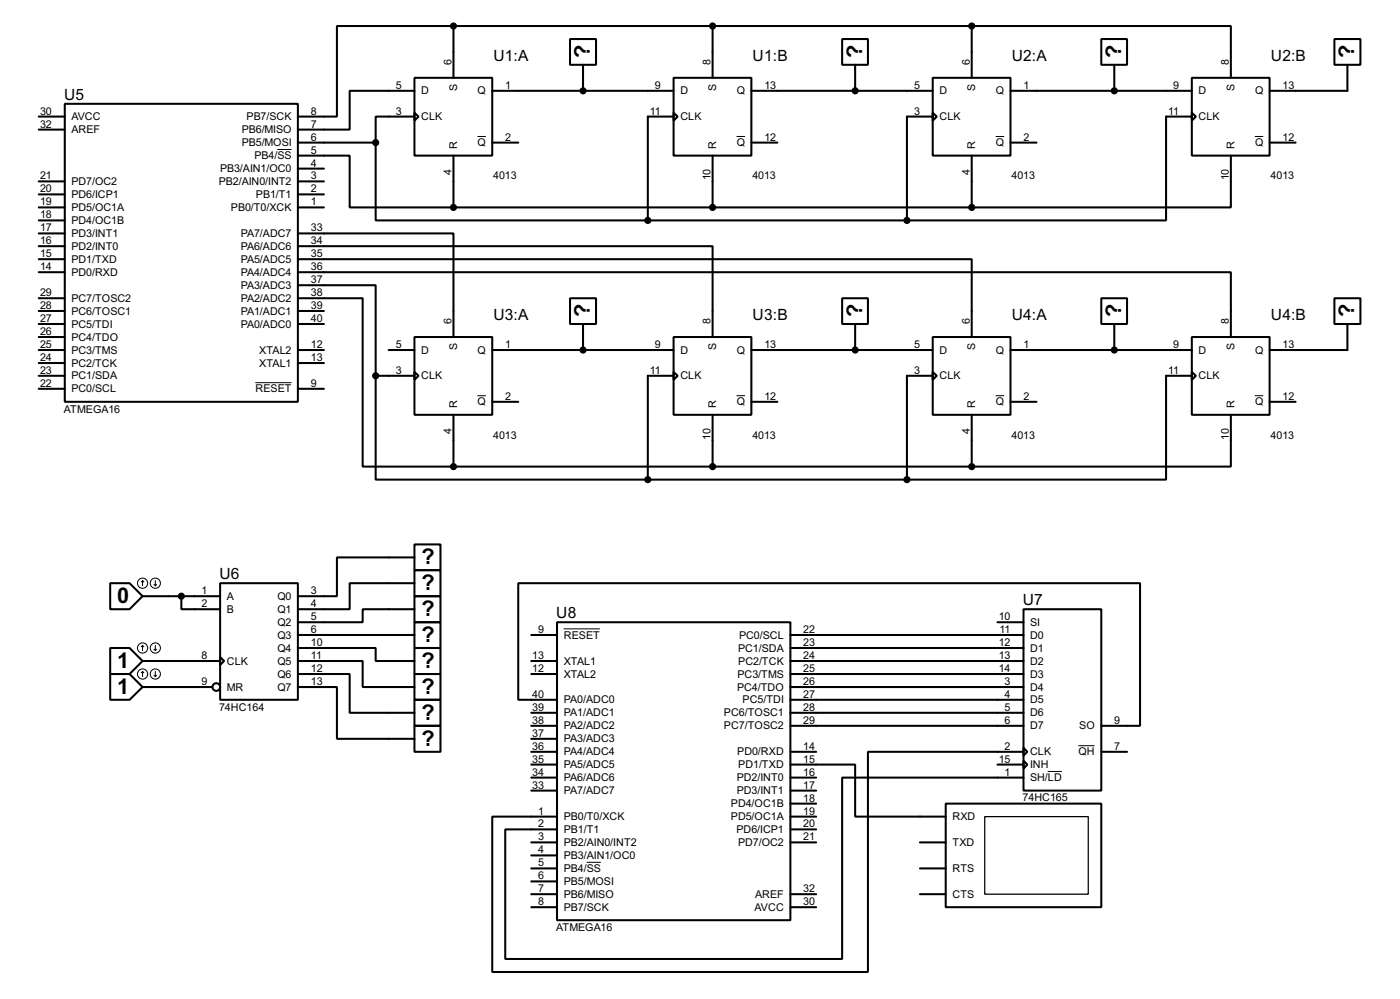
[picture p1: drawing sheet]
<svg xmlns="http://www.w3.org/2000/svg" width="274mm" height="196mm" viewBox="0 0 274 196" stroke-linecap="round" stroke-linejoin="round" font-family="sans-serif">
<g fill="#000">
<circle cx="114.3" cy="17.8" r=".2"/>
<circle cx="167.7" cy="17.8" r=".2"/>
<circle cx="218.5" cy="17.8" r=".2"/>
<circle cx="114.3" cy="68.6" r=".2"/>
<circle cx="167.7" cy="68.6" r=".2"/>
<circle cx="218.5" cy="68.6" r=".2"/>
</g>
<g fill="none" stroke="#000" stroke-width=".4">
<path d="M81.3 15.3h15.2v15.2h-15.2zM81.3 17.8h-12.7v7.6h-10.2M88.9 5.1h-22.8v17.8h-7.7M88.9 5.1h101.6M88.9 5.1v10.2M96.5 17.8h35.6M111.8 7.7h5.1v5h-5.1zM114.3 12.7v5.1M132.1 15.3h15.2v15.2h-15.2zM139.7 5.1v10.2M147.3 17.8h35.6M165.1 7.7h5.1v5h-5.1z"/>
<path d="M167.7 12.7v5.1M182.9 15.3h15.2v15.2h-15.2zM190.5 5.1h50.8v10.2M190.5 5.1v10.2M198.1 17.8h35.6M215.9 7.7h5.1v5h-5.1zM218.5 12.7v5.1M233.7 15.3h15.2v15.2h-15.2zM261.6 7.7h5.1v5h-5.1zM264.2 12.7v5.1h-15.3M7.6 22.9h5.1M7.6 38.1h5.1"/>
<path d="M7.6 35.6h5.1M7.6 25.4h5.1M12.7 20.4h45.7v58.4h-45.7zM58.4 30.5h10.2v10.2h20.3M58.4 28h15.3M58.4 38.1h5.1M58.4 35.6h5.1M58.4 33.1h5.1M73.7 28v15.2h53.3M81.3 22.1l.8 .8-.8 .8zM81.3 22.9h-7.6v5.1M88.9 30.5v10.2"/>
<path d="M96.5 28h5.1M132.1 22.1l.8 .8-.8 .8zM132.1 22.9h-5.1v20.3M139.7 30.5v10.2M147.3 28h5.1M182.9 22.1l.8 .8-.8 .8zM182.9 22.9h-5.1v20.3M190.5 30.5v10.2M198.1 28h5.1M233.7 22.1l.8 .8-.8 .8zM233.7 22.9h-5.1v20.3h-50.8M241.3 30.5v10.2h-50.8"/>
<path d="M248.9 28h5.1M7.6 40.7h5.1M7.6 43.2h5.1M7.6 53.4h5.1M7.6 50.8h5.1M7.6 48.3h5.1M7.6 45.8h5.1M7.6 58.5h5.1M58.4 45.8h30.5v20.3M58.4 48.3h81.3v17.8M58.4 50.8h132.1v15.3M58.4 53.4h182.9v12.7"/>
<path d="M58.4 55.9h15.3v17.8M58.4 58.5h12.7v33h17.8M58.4 40.7h5.1M88.9 40.7h101.6M111.8 58.5h5.1v5h-5.1zM127 43.2h50.8M165.1 58.5h5.1v5h-5.1zM215.9 58.5h5.1v5h-5.1zM261.6 58.5h5.1v5h-5.1zM7.6 68.6h5.1M7.6 73.7h5.1M7.6 76.2h5.1"/>
<path d="M7.6 71.2h5.1M7.6 66.1h5.1M7.6 63.5h5.1M7.6 61h5.1M58.4 68.6h5.1M58.4 76.2h5.1M58.4 71.2h5.1M58.4 63.5h5.1M58.4 61h5.1M73.7 73.7v20.3h53.3M73.7 73.7h7.6M76.2 68.6h5.1"/>
<path d="M81.3 66.1h15.2v15.2h-15.2zM81.3 72.9l.8 .8-.8 .8zM96.5 68.6h35.6M96.5 78.8h5.1M114.3 63.5v5.1M132.1 66.1h15.2v15.2h-15.2zM132.1 72.9l.8 .8-.8 .8zM132.1 73.7h-5.1v20.3M147.3 68.6h35.6M147.3 78.8h5.1M167.7 63.5v5.1M182.9 66.1h15.2v15.2h-15.2z"/>
<path d="M182.9 72.9l.8 .8-.8 .8zM182.9 73.7h-5.1v20.3M198.1 68.6h35.6M198.1 78.8h5.1M218.5 63.5v5.1M233.7 66.1h15.2v15.2h-15.2zM233.7 72.9l.8 .8-.8 .8zM233.7 73.7h-5.1v20.3h-50.8M248.9 78.8h5.1M264.2 63.5v5.1h-15.3M88.9 91.5h101.6M88.9 81.3v10.2"/>
<path d="M127 94h50.8M139.7 81.3v10.2M190.5 81.3v10.2M241.3 81.3v10.2h-50.8M21.6 114.3h3.8l2.6 2.6-2.6 2.5h-3.8zM28 116.9h15.2M35.6 116.9v2.5h7.6M43.2 114.3h15.2v22.9h-15.2zM81.3 106.7h5.1v5.1h-5.1zM81.3 111.8h5.1v5.1h-5.1zM81.3 116.9h5.1v5.1h-5.1zM81.3 109.3h-15.2v7.6h-7.7"/>
<path d="M81.3 114.3h-12.7v5.1h-10.2M81.3 119.4h-10.2v2.6h-12.7M200.7 119.4h15.2v35.6h-15.2zM21.6 127h3.8l2.6 2.6-2.6 2.5h-3.8zM21.6 132.1h3.8l2.6 2.6-2.6 2.5h-3.8zM28 129.6h15.2M28 134.7h13.7M43.2 128.8l.8 .8-.8 .7zM58.4 127h15.3v2.6h7.6M58.4 129.6h12.7v5.1h10.2M58.4 132.1h10.2v7.6h12.7M58.4 134.7h7.7v10.1h15.2"/>
<path d="M58.4 124.5h22.9M81.3 122h5.1v5h-5.1zM81.3 127h5.1v5.1h-5.1zM81.3 132.1h5.1v5.1h-5.1zM81.3 137.2h5.1v5.1h-5.1zM104.2 129.6h5M104.2 124.5h5M104.2 132.1h5M104.2 139.7h5M109.2 122h45.8v58.4h-45.8zM109.2 137.2h-7.6v-22.9h121.9v28h-7.6M155 129.6h45.7"/>
<path d="M155 134.7h45.7M155 124.5h45.7M155 127h45.7M155 132.1h45.7M155 137.2h45.7M155 139.7h45.7M195.6 122h5.1M81.3 142.3h5.1v5.1h-5.1zM104.2 142.3h5M104.2 144.8h5M104.2 147.4h5M104.2 149.9h5"/>
<path d="M104.2 152.4h5M104.2 155h5M155 149.9h12.7v10.2h17.7M155 142.3h45.7M155 147.4h5M155 152.4h5M155 155h5M155 157.5h5M185.4 157.5h30.5v20.3h-30.5zM195.6 149.9h5.1M200.7 146.6l.7 .8-.7 .7zM200.7 149.1l.7 .8-.7 .8z"/>
<path d="M200.7 147.4h-30.5v43.1h-73.7v-30.4h12.7M200.7 152.4h-35.6v35.6h-66v-25.4h10.1M215.9 147.4h5.1M104.2 165.1h5M104.2 167.7h5M104.2 170.2h5M104.2 172.8h5M104.2 175.3h5M104.2 177.8h5M155 160.1h5M155 162.6h5M155 165.1h5"/>
<path d="M155 175.3h5M155 177.8h5M180.4 165.1h5M180.4 170.2h5M180.4 175.3h5"/>
<circle cx="42.4" cy="134.7" r=".75"/>
</g>
<g fill="none" stroke="#000" stroke-width=".2">
<path d="M54.4 29.3h2.8M93.6 26.8h1.7M144.4 26.8h1.7M195.2 26.8h1.7M246 26.8h1.7M50.1 75h7.1M93.6 77.6h1.7M144.4 77.6h1.7M195.2 77.6h1.7M246 77.6h1.7M28 113.8l-.3 .3M28 113.8l.2 .3"/>
<path d="M28 113.8v1M30.2 114.6l.3 .2M30.5 113.8v1M30.7 114.6l-.2 .2M28 126.5v1M28 131.6v1M28 126.5l-.3 .3M28 126.5l.2 .3M28 131.6l-.3 .3M28 131.6l.2 .3M30.2 127.3l.3 .2M30.2 132.4l.3 .2"/>
<path d="M30.5 126.5v1M30.5 131.6v1M30.7 127.3l-.2 .2M30.7 132.4l-.2 .2M110.5 123.3h7.1M205.4 151.2h2.8M211.4 146.2h3.2M115 169h2.8"/>
<circle cx="27.9" cy="114.3" r="1"/>
<circle cx="30.4" cy="114.3" r="1"/>
<circle cx="27.9" cy="132.1" r="1"/>
<circle cx="27.9" cy="127" r="1"/>
<circle cx="30.4" cy="127" r="1"/>
<circle cx="30.4" cy="132.1" r="1"/>
</g>
<g fill="#000" stroke="#000" stroke-width=".4">
<circle cx="88.9" cy="5.1" r=".5"/>
<circle cx="114.3" cy="17.8" r=".5"/>
<circle cx="139.7" cy="5.1" r=".5"/>
<circle cx="167.6" cy="17.8" r=".5"/>
<circle cx="190.5" cy="5.1" r=".5"/>
<circle cx="218.4" cy="17.8" r=".5"/>
<circle cx="73.6" cy="28" r=".5"/>
<circle cx="88.9" cy="40.7" r=".5"/>
<circle cx="127" cy="43.2" r=".5"/>
<circle cx="139.7" cy="40.7" r=".5"/>
<circle cx="177.8" cy="43.2" r=".5"/>
<circle cx="190.5" cy="40.7" r=".5"/>
<circle cx="73.6" cy="73.7" r=".5"/>
<circle cx="114.3" cy="68.6" r=".5"/>
<circle cx="167.6" cy="68.6" r=".5"/>
<circle cx="218.4" cy="68.6" r=".5"/>
<circle cx="88.9" cy="91.5" r=".5"/>
<circle cx="127" cy="94" r=".5"/>
<circle cx="139.7" cy="91.5" r=".5"/>
<circle cx="177.8" cy="94" r=".5"/>
<circle cx="190.5" cy="91.5" r=".5"/>
<circle cx="35.5" cy="116.9" r=".5"/>
</g>
<path d="M193.1 160.1h20.3v15.2h-20.3z" fill="none" stroke="#000" stroke-width=".25"/>
<g font-size="4.8">
<text x="115.7" y="11.3" transform="rotate(-90 115.7 11.3)">?</text>
<text x="169" y="11.3" transform="rotate(-90 169 11.3)">?</text>
<text x="219.8" y="11.3" transform="rotate(-90 219.8 11.3)">?</text>
<text x="265.5" y="11.3" transform="rotate(-90 265.5 11.3)">?</text>
<text x="115.7" y="62.2" transform="rotate(-90 115.7 62.2)">?</text>
<text x="169" y="62.2" transform="rotate(-90 169 62.2)">?</text>
<text x="219.8" y="62.1" transform="rotate(-90 219.8 62.1)">?</text>
<text x="265.5" y="62.2" transform="rotate(-90 265.5 62.2)">?</text>
<text x="82.6" y="110.6">?</text>
<text x="23" y="118.2">0</text>
<text x="82.6" y="115.7">?</text>
<text x="82.6" y="120.8">?</text>
<text x="82.6" y="125.8">?</text>
<text x="23" y="130.9">1</text>
<text x="82.6" y="130.9">?</text>
<text x="23" y="136">1</text>
<text x="82.6" y="136">?</text>
<text x="82.6" y="141.1">?</text>
<text x="82.6" y="146.2">?</text>
</g>
<g font-size="3.4">
<text x="96.8" y="11.9">U1:A</text>
<text x="147.6" y="11.9">U1:B</text>
<text x="198.4" y="11.9">U2:A</text>
<text x="249.2" y="11.9">U2:B</text>
<text x="12.6" y="19.6">U5</text>
<text x="96.8" y="62.7">U3:A</text>
<text x="147.6" y="62.7">U3:B</text>
<text x="198.4" y="62.7">U4:A</text>
<text x="249.2" y="62.7">U4:B</text>
<text x="43" y="113.5">U6</text>
<text x="200.5" y="118.6">U7</text>
<text x="109.1" y="121.2">U8</text>
</g>
<g font-size="2.4">
<text x="77.6" y="17.4">5</text>
<text x="88.5" y="12.7" transform="rotate(-90 88.5 12.7)">6</text>
<text x="89.6" y="17.9" transform="rotate(-90 89.6 17.9)">S</text>
<text x="99.1" y="17.4">1</text>
<text x="128.4" y="17.4">9</text>
<text x="139.3" y="12.7" transform="rotate(-90 139.3 12.7)">8</text>
<text x="140.4" y="17.9" transform="rotate(-90 140.4 17.9)">S</text>
<text x="149.9" y="17.4">13</text>
<text x="179.2" y="17.4">5</text>
<text x="190.1" y="12.7" transform="rotate(-90 190.1 12.7)">6</text>
<text x="191.2" y="17.9" transform="rotate(-90 191.2 17.9)">S</text>
<text x="200.7" y="17.4">1</text>
<text x="230" y="17.4">9</text>
<text x="240.9" y="12.7" transform="rotate(-90 240.9 12.7)">8</text>
<text x="242" y="17.9" transform="rotate(-90 242 17.9)">S</text>
<text x="251.5" y="17.4">13</text>
<text x="7.9" y="22.4">30</text>
<text x="14" y="23.6">AVCC</text>
<text x="48.3" y="23.6">PB7/SCK</text>
<text x="61" y="22.4">8</text>
<text x="77.6" y="22.4">3</text>
<text x="82.6" y="18.5">D</text>
<text x="82.6" y="23.6">CLK</text>
<text x="93.6" y="18.5">Q</text>
<text x="127.4" y="22.4">11</text>
<text x="133.4" y="18.5">D</text>
<text x="133.4" y="23.6">CLK</text>
<text x="144.4" y="18.5">Q</text>
<text x="179.2" y="22.4">3</text>
<text x="184.2" y="18.5">D</text>
<text x="184.2" y="23.6">CLK</text>
<text x="195.2" y="18.5">Q</text>
<text x="229" y="22.4">11</text>
<text x="235" y="18.5">D</text>
<text x="235" y="23.6">CLK</text>
<text x="246" y="18.5">Q</text>
<text x="7.9" y="25">32</text>
<text x="14" y="26.1">AREF</text>
<text x="47.4" y="28.6">PB5/MOSI</text>
<text x="47.4" y="26.1">PB6/MISO</text>
<text x="61" y="27.5">6</text>
<text x="61" y="25">7</text>
<text x="89.6" y="29.2" transform="rotate(-90 89.6 29.2)">R</text>
<text x="93.6" y="28.6">Q</text>
<text x="99.1" y="27.5">2</text>
<text x="140.4" y="29.2" transform="rotate(-90 140.4 29.2)">R</text>
<text x="144.4" y="28.6">Q</text>
<text x="149.9" y="27.5">12</text>
<text x="191.2" y="29.2" transform="rotate(-90 191.2 29.2)">R</text>
<text x="195.2" y="28.6">Q</text>
<text x="200.7" y="27.5">2</text>
<text x="242" y="29.2" transform="rotate(-90 242 29.2)">R</text>
<text x="246" y="28.6">Q</text>
<text x="251.5" y="27.5">12</text>
<text x="7.9" y="35.2">21</text>
<text x="43.1" y="33.8">PB3/AIN1/OC0</text>
<text x="49.9" y="31.2">PB4/SS</text>
<text x="61" y="35.2">3</text>
<text x="61" y="32.6">4</text>
<text x="61" y="30.1">5</text>
<text x="88.5" y="34.2" transform="rotate(-90 88.5 34.2)">4</text>
<text x="96.7" y="35.2">4013</text>
<text x="139.3" y="35.4" transform="rotate(-90 139.3 35.4)">10</text>
<text x="147.5" y="35.2">4013</text>
<text x="190.1" y="34.2" transform="rotate(-90 190.1 34.2)">4</text>
<text x="198.3" y="35.2">4013</text>
<text x="240.9" y="35.4" transform="rotate(-90 240.9 35.4)">10</text>
<text x="249.1" y="35.2">4013</text>
<text x="7.9" y="40.2">19</text>
<text x="7.9" y="37.7">20</text>
<text x="14" y="41.3">PD5/OC1A</text>
<text x="14" y="38.8">PD6/ICP1</text>
<text x="14" y="36.3">PD7/OC2</text>
<text x="42.9" y="36.3">PB2/AIN0/INT2</text>
<text x="45.3" y="41.3">PB0/T0/XCK</text>
<text x="50.2" y="38.8">PB1/T1</text>
<text x="61" y="40.2">1</text>
<text x="61" y="37.7">2</text>
<text x="7.9" y="47.9">16</text>
<text x="7.9" y="45.4">17</text>
<text x="7.9" y="42.8">18</text>
<text x="14" y="46.5">PD3/INT1</text>
<text x="14" y="43.9">PD4/OC1B</text>
<text x="47.2" y="46.5">PA7/ADC7</text>
<text x="61" y="45.4">33</text>
<text x="61" y="47.9">34</text>
<text x="7.9" y="52.9">14</text>
<text x="7.9" y="50.4">15</text>
<text x="14" y="51.5">PD1/TXD</text>
<text x="14" y="49">PD2/INT0</text>
<text x="47.2" y="49">PA6/ADC6</text>
<text x="47.2" y="51.5">PA5/ADC5</text>
<text x="61" y="50.4">35</text>
<text x="61" y="52.9">36</text>
<text x="7.9" y="58.1">29</text>
<text x="14" y="54">PD0/RXD</text>
<text x="14" y="59.2">PC7/TOSC2</text>
<text x="47.2" y="54">PA4/ADC4</text>
<text x="47.2" y="56.6">PA3/ADC3</text>
<text x="47.2" y="59.2">PA2/ADC2</text>
<text x="61" y="55.5">37</text>
<text x="61" y="58.1">38</text>
<text x="7.9" y="65.6">26</text>
<text x="7.9" y="63.1">27</text>
<text x="7.9" y="60.6">28</text>
<text x="14" y="64.2">PC5/TDI</text>
<text x="14" y="61.7">PC6/TOSC1</text>
<text x="47.2" y="61.7">PA1/ADC1</text>
<text x="47.2" y="64.2">PA0/ADC0</text>
<text x="61" y="60.6">39</text>
<text x="61" y="63.1">40</text>
<text x="88.5" y="63.5" transform="rotate(-90 88.5 63.5)">6</text>
<text x="139.3" y="63.5" transform="rotate(-90 139.3 63.5)">8</text>
<text x="190.1" y="63.5" transform="rotate(-90 190.1 63.5)">6</text>
<text x="240.9" y="63.5" transform="rotate(-90 240.9 63.5)">8</text>
<text x="7.9" y="70.8">24</text>
<text x="7.9" y="68.2">25</text>
<text x="14" y="71.9">PC2/TCK</text>
<text x="14" y="69.3">PC3/TMS</text>
<text x="14" y="66.7">PC4/TDO</text>
<text x="50.8" y="69.3">XTAL2</text>
<text x="50.8" y="71.9">XTAL1</text>
<text x="61" y="68.2">12</text>
<text x="61" y="70.8">13</text>
<text x="77.6" y="68.2">5</text>
<text x="82.6" y="69.3">D</text>
<text x="89.6" y="68.7" transform="rotate(-90 89.6 68.7)">S</text>
<text x="93.6" y="69.3">Q</text>
<text x="99.1" y="68.2">1</text>
<text x="128.4" y="68.2">9</text>
<text x="133.4" y="69.3">D</text>
<text x="140.4" y="68.7" transform="rotate(-90 140.4 68.7)">S</text>
<text x="144.4" y="69.3">Q</text>
<text x="149.9" y="68.2">13</text>
<text x="179.2" y="68.2">5</text>
<text x="184.2" y="69.3">D</text>
<text x="191.2" y="68.7" transform="rotate(-90 191.2 68.7)">S</text>
<text x="195.2" y="69.3">Q</text>
<text x="200.7" y="68.2">1</text>
<text x="230" y="68.2">9</text>
<text x="235" y="69.3">D</text>
<text x="242" y="68.7" transform="rotate(-90 242 68.7)">S</text>
<text x="246" y="69.3">Q</text>
<text x="251.5" y="68.2">13</text>
<text x="7.9" y="75.8">22</text>
<text x="7.9" y="73.3">23</text>
<text x="14" y="76.9">PC0/SCL</text>
<text x="14" y="74.4">PC1/SDA</text>
<text x="50.1" y="76.9">RESET</text>
<text x="61" y="75.8">9</text>
<text x="77.6" y="73.3">3</text>
<text x="82.6" y="74.4">CLK</text>
<text x="127.4" y="73.3">11</text>
<text x="133.4" y="74.4">CLK</text>
<text x="179.2" y="73.3">3</text>
<text x="184.2" y="74.4">CLK</text>
<text x="229" y="73.3">11</text>
<text x="235" y="74.4">CLK</text>
<text x="12.5" y="80.8">ATMEGA16</text>
<text x="89.6" y="80" transform="rotate(-90 89.6 80)">R</text>
<text x="93.6" y="79.5">Q</text>
<text x="99.1" y="78.3">2</text>
<text x="140.4" y="80" transform="rotate(-90 140.4 80)">R</text>
<text x="144.4" y="79.5">Q</text>
<text x="149.9" y="78.3">12</text>
<text x="191.2" y="80" transform="rotate(-90 191.2 80)">R</text>
<text x="195.2" y="79.5">Q</text>
<text x="200.7" y="78.3">2</text>
<text x="242" y="80" transform="rotate(-90 242 80)">R</text>
<text x="246" y="79.5">Q</text>
<text x="251.5" y="78.3">12</text>
<text x="88.5" y="85" transform="rotate(-90 88.5 85)">4</text>
<text x="96.7" y="86">4013</text>
<text x="139.3" y="86.2" transform="rotate(-90 139.3 86.2)">10</text>
<text x="147.5" y="86">4013</text>
<text x="190.1" y="85" transform="rotate(-90 190.1 85)">4</text>
<text x="198.3" y="86">4013</text>
<text x="240.9" y="86.2" transform="rotate(-90 240.9 86.2)">10</text>
<text x="249.1" y="86">4013</text>
<text x="39.5" y="116.5">1</text>
<text x="39.5" y="119">2</text>
<text x="44.5" y="117.6">A</text>
<text x="54.4" y="117.6">Q0</text>
<text x="61" y="116.5">3</text>
<text x="61" y="119">4</text>
<text x="44.5" y="120.1">B</text>
<text x="54.4" y="120.1">Q1</text>
<text x="54.4" y="122.7">Q2</text>
<text x="54.4" y="125.2">Q3</text>
<text x="61" y="121.6">5</text>
<text x="61" y="124.1">6</text>
<text x="105.5" y="124.1">9</text>
<text x="110.5" y="125.2">RESET</text>
<text x="144.9" y="125.2">PC0/SCL</text>
<text x="157.5" y="124.1">22</text>
<text x="195.8" y="121.6">10</text>
<text x="196" y="124.1">11</text>
<text x="201.9" y="122.7">SI</text>
<text x="201.9" y="125.2">D0</text>
<text x="39.5" y="129.2">8</text>
<text x="44.5" y="130.3">CLK</text>
<text x="54.4" y="127.7">Q4</text>
<text x="54.4" y="130.3">Q5</text>
<text x="61" y="126.6">10</text>
<text x="61" y="129.2">11</text>
<text x="61" y="131.7">12</text>
<text x="104.4" y="131.7">12</text>
<text x="104.4" y="129.2">13</text>
<text x="110.5" y="130.3">XTAL1</text>
<text x="144.7" y="127.7">PC1/SDA</text>
<text x="144.7" y="130.3">PC2/TCK</text>
<text x="157.5" y="126.6">23</text>
<text x="157.5" y="129.2">24</text>
<text x="157.5" y="131.7">25</text>
<text x="195.8" y="126.6">12</text>
<text x="195.8" y="129.2">13</text>
<text x="195.8" y="131.7">14</text>
<text x="201.9" y="127.7">D1</text>
<text x="201.9" y="130.3">D2</text>
<text x="39.5" y="134.3">9</text>
<text x="44.5" y="135.4">MR</text>
<text x="54.4" y="132.8">Q6</text>
<text x="54.4" y="135.4">Q7</text>
<text x="61" y="134.3">13</text>
<text x="104.4" y="136.8">40</text>
<text x="110.5" y="132.8">XTAL2</text>
<text x="110.5" y="137.9">PA0/ADC0</text>
<text x="144.5" y="135.4">PC4/TDO</text>
<text x="144.6" y="132.8">PC3/TMS</text>
<text x="145.6" y="137.9">PC5/TDI</text>
<text x="157.5" y="134.3">26</text>
<text x="157.5" y="136.8">27</text>
<text x="197" y="134.3">3</text>
<text x="197" y="136.8">4</text>
<text x="201.9" y="132.8">D3</text>
<text x="201.9" y="135.4">D4</text>
<text x="201.9" y="137.9">D5</text>
<text x="43" y="139.3">74HC164</text>
<text x="104.4" y="141.9">38</text>
<text x="104.4" y="139.3">39</text>
<text x="110.5" y="143">PA2/ADC2</text>
<text x="110.5" y="140.4">PA1/ADC1</text>
<text x="141.9" y="140.4">PC6/TOSC1</text>
<text x="141.9" y="143">PC7/TOSC2</text>
<text x="157.5" y="139.3">28</text>
<text x="157.5" y="141.9">29</text>
<text x="197" y="139.3">5</text>
<text x="197" y="141.9">6</text>
<text x="201.9" y="140.4">D6</text>
<text x="201.9" y="143">D7</text>
<text x="211.6" y="143">SO</text>
<text x="218.5" y="141.9">9</text>
<text x="104.4" y="149.5">35</text>
<text x="104.4" y="147">36</text>
<text x="104.4" y="144.4">37</text>
<text x="110.5" y="148.1">PA4/ADC4</text>
<text x="110.5" y="145.5">PA3/ADC3</text>
<text x="144.5" y="148.1">PD0/RXD</text>
<text x="157.5" y="147">14</text>
<text x="157.5" y="149.5">15</text>
<text x="195.8" y="149.5">15</text>
<text x="197" y="147">2</text>
<text x="201.9" y="148.1">CLK</text>
<text x="211.4" y="148.1">QH</text>
<text x="218.5" y="147">7</text>
<text x="104.4" y="154.6">33</text>
<text x="104.4" y="152">34</text>
<text x="110.5" y="155.7">PA7/ADC7</text>
<text x="110.5" y="153.1">PA6/ADC6</text>
<text x="110.5" y="150.6">PA5/ADC5</text>
<text x="144.4" y="153.1">PD2/INT0</text>
<text x="144.4" y="155.7">PD3/INT1</text>
<text x="144.7" y="150.6">PD1/TXD</text>
<text x="157.5" y="152">16</text>
<text x="157.5" y="154.6">17</text>
<text x="197" y="152">1</text>
<text x="201.9" y="150.6">INH</text>
<text x="201.9" y="153.1">SH/LD</text>
<text x="105.5" y="159.7">1</text>
<text x="110.5" y="160.8">PB0/T0/XCK</text>
<text x="143.3" y="158.2">PD4/OC1B</text>
<text x="143.3" y="160.8">PD5/OC1A</text>
<text x="157.5" y="157.1">18</text>
<text x="157.5" y="159.7">19</text>
<text x="186.7" y="160.8">RXD</text>
<text x="200.5" y="157.1">74HC165</text>
<text x="105.5" y="162.2">2</text>
<text x="105.5" y="164.7">3</text>
<text x="105.5" y="167.3">4</text>
<text x="110.5" y="163.3">PB1/T1</text>
<text x="110.5" y="165.8">PB2/AIN0/INT2</text>
<text x="144.4" y="163.3">PD6/ICP1</text>
<text x="144.7" y="165.8">PD7/OC2</text>
<text x="157.5" y="162.2">20</text>
<text x="157.5" y="164.7">21</text>
<text x="186.7" y="165.8">TXD</text>
<text x="105.5" y="169.8">5</text>
<text x="105.5" y="172.4">6</text>
<text x="110.5" y="168.4">PB3/AIN1/OC0</text>
<text x="110.5" y="170.9">PB4/SS</text>
<text x="110.5" y="173.5">PB5/MOSI</text>
<text x="186.7" y="170.9">RTS</text>
<text x="105.5" y="174.9">7</text>
<text x="105.5" y="177.4">8</text>
<text x="110.5" y="176">PB6/MISO</text>
<text x="110.5" y="178.5">PB7/SCK</text>
<text x="147.9" y="178.5">AVCC</text>
<text x="148" y="176">AREF</text>
<text x="157.5" y="174.9">32</text>
<text x="157.5" y="177.4">30</text>
<text x="186.7" y="176">CTS</text>
<text x="109" y="182.5">ATMEGA16</text>
</g>
</svg>
